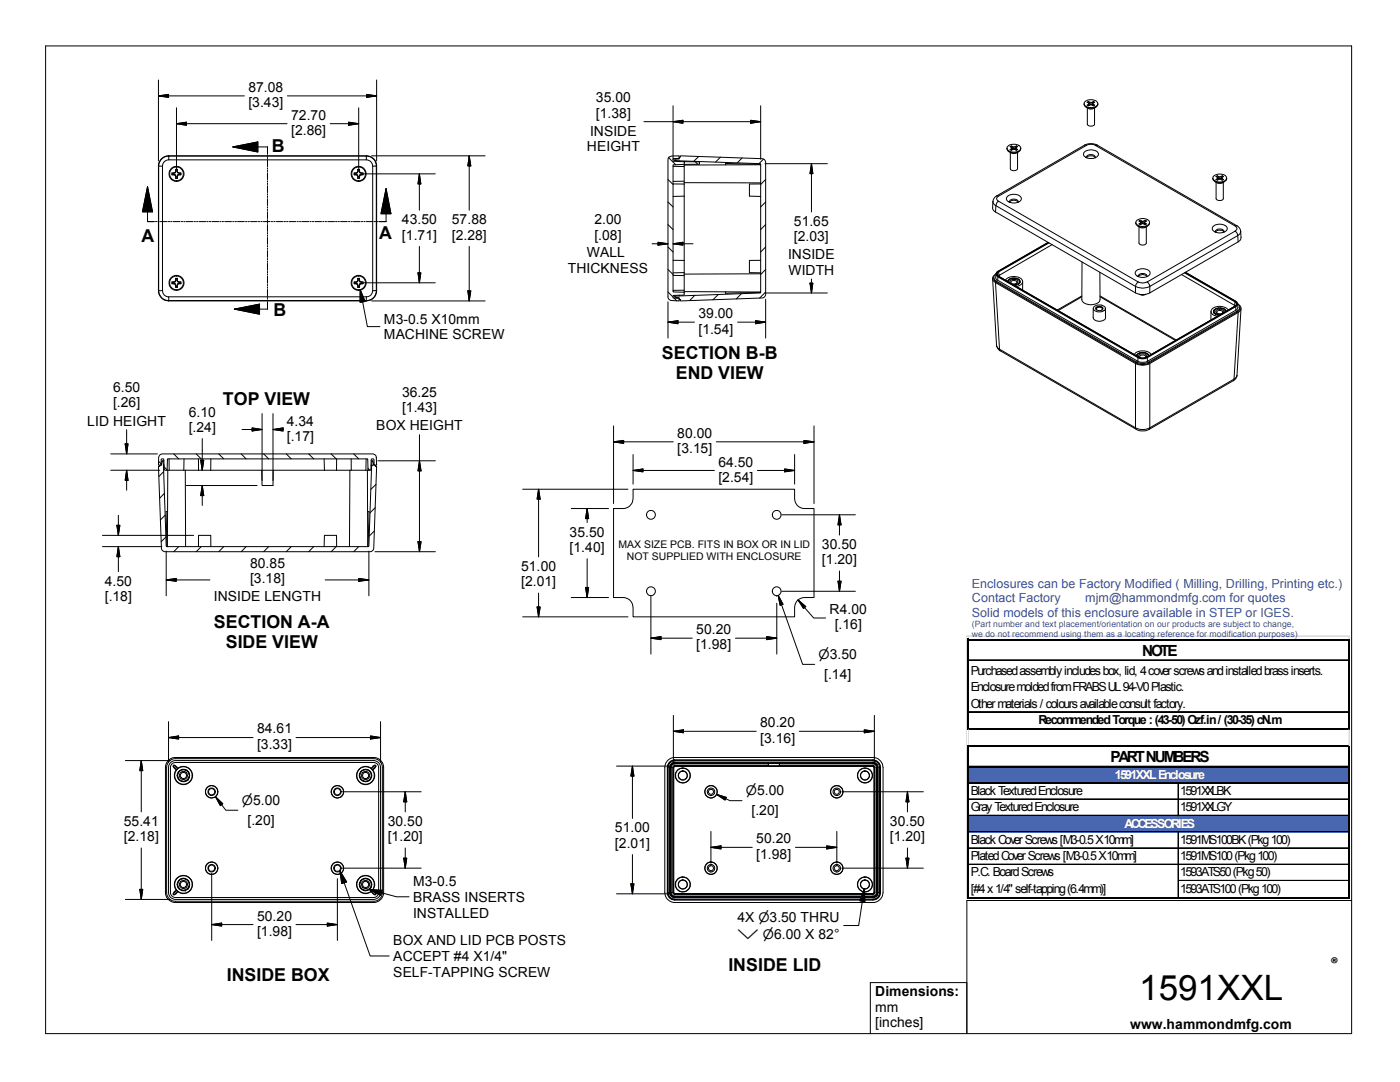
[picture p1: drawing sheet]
<svg xmlns="http://www.w3.org/2000/svg" width="279mm" height="216mm" viewBox="0 0 279 216" stroke-linecap="round" stroke-linejoin="round" font-family="sans-serif">
<g fill="none" stroke="#000" stroke-width=".2">
<path d="M31.6 33.1h.1M31.6 33.1v24.9M31.7 33.1v24.9M32.4 33.1v24.9h-.7M33.6 31.1a2.04 2.04 0 0 0-2 2M33.6 31.1h.1M33.6 31.1h39.6M33.7 31.1a2.04 2.04 0 0 0-2 2M33.7 31.9a1.23 1.23 0 0 0-1.3 1.2h-.7M33.7 31.1h39.4v.8h-39.4zM34.3 34.9h.4M34.3 34.5l.4 .1"/>
<path d="M34.3 34.5v.4M34.3 34.5h.4M34.4 34.8l.3 .1M34.4 34.6l-.1 .3M34.7 34.8l.2 .2M34.7 34.9l.2 .1M34.9 34.4l-.2 .1M34.9 34.4l.1 .1M34.9 35l.2 .2M35 34.5h-.3M35 34.9l.1 .3M35.1 35.6h.3"/>
<path d="M35.1 34.2l-.2 .2M35.1 33.8h.3M35.1 33.8l.2 .1M35.1 33.8v.4M35.1 35.2v.4M35.1 35.5l.3 .1M35.1 34.2l-.1 .3M35.1 33.9v.3M35.3 33.9v.3M35.4 35.2l-.1 .3M35.4 34.2v.3M35.4 33.8v.4"/>
<path d="M35.4 35.2v.4M35.4 34.2l.1 .2M35.4 33.8l-.1 .1M35.5 35l-.2 .2M35.5 34.4l.2 .2M35.5 35l-.1 .2M35.5 34.4l.3 .1M35.7 34.8l.4 .1M35.8 34.9h-.4M35.8 34.5l.2 .1M35.8 34.5h.3M35.8 34.9l-.3 .1"/>
<path d="M35.8 34.9h.3M36.1 34.5v.4M36.1 34.5l-.1 .3M70.7 34.5l.3 .1M70.7 34.5v.4M70.7 34.5h.3M70.7 34.9h.3M70.7 34.6v.3M70.7 34.8l.3 .1M71 34.8l.3 .2M71 34.9l.3 .1M71.3 34.4l-.3 .1"/>
<path d="M71.3 34.4l.1 .1M71.3 35l.1 .2M71.4 34.5h-.4M71.4 34.9v.3M71.4 34.2l-.1 .2M71.4 33.8h.4M71.4 33.8l.3 .1M71.4 33.8v.4M71.4 35.2v.4M71.4 35.6h.4M71.5 34.2l-.1 .3M71.5 35.2l-.1 .4"/>
<path d="M71.5 33.9l-.1 .3M71.5 35.5l.3 .1M71.7 33.9v.3M71.8 33.8l-.1 .1M71.8 35.2l-.1 .3M71.8 34.2v.3M71.8 33.8v.4M71.8 35.2v.4M71.8 34.2l.1 .2M71.9 35l-.1-.1-.1 .3M71.9 34.4l.2 .2M71.9 35l-.1 .2"/>
<path d="M71.9 34.4l.2 .1M72.1 34.8l.3 .1M72.1 34.9h.3M72.1 34.9h-.3M72.1 34.5l.3 .1M72.1 34.5h.3M72.1 34.9l-.2 .1M72.4 34.5v.4M72.4 34.5v.3M73.1 31.9a1.26 1.26 0 0 1 1.3 1.2M73.2 31.1a2.05 2.05 0 0 1 2 2M73.2 31.1h-.1a1.82 1.82 0 0 1 1.9 2h-.6"/>
<path d="M74.4 33.1v24.9M75.2 33.1v24.9M75.2 33.1l-.1 24.9h-.7M133.5 31.4l.5-.3h1.6v.5l-1.2 .1v.5l2.1 .1v.1v-.1h3.1v.5h-3.1v-.1l-.1 .1-2.1 .1v25.4l2.2 .1-.1 .5h-2l-.1 .5 1.3 .1v.5l-1.8-.1-.4-.3-.1-.4v-27.3zM134.3 36.7h2.2M134.3 33.2h2.2M134.7 32v.2M134.7 31.8l.9-.1v-.4h.2v-.2l16.3 .6 .5 .2 .2 .5v26.3l-.4 .7-16.6 .6v-.2h-.2v-.4l-.9-.1v-.2l17-.6 .1-.2v-25.6l-16.2-.6-.9-.1zM135.6 32.1v.1M136.5 32.9v3.5M136.5 36.4l15.3 .1M136.5 36.7v2.4"/>
<path d="M136.5 32.8v.1M136.5 36.4v.3M136.5 39.1v12.9M136.5 39.1l-2.2 .1M136.5 36.2h-2.2M144.8 32.9v-.3l7 .3h-15.3M151.8 36.7h-2.2v2.4l2.2 .1M198.9 39.1a1.4 1.4 0 0 0-.7 1.1M199.3 39.1a.53 .53 0 0 0-.4 .5 .53 .53 0 0 0 .4 .6l-.4 .3-.1 .5M201 29.6a1 1 0 0 0 1.2 .9 1.17 1.17 0 0 0 1.5-.9M201.1 39.2a1.96 1.96 0 0 1 2.7 .3 1.02 1.02 0 0 1-1.2 1 1.55 1.55 0 0 1-1.8-.9zM201.3 29.1a1.84 1.84 0 0 1 2.4 .3 1.34 1.34 0 0 1-1.9 .9 .71 .71 0 0 1-.7-.4 .71 .71 0 0 1 .2-.8z"/>
<path d="M201.4 30.2a1.35 1.35 0 0 0 1.9 0M201.6 30.4v3.2a.81 .81 0 0 0 1.5 0v-3.2M201.8 29.4l.2 .2M201.8 29.7l.1 .3M201.8 29.7l-.2 .1 .2 .2a.77 .77 0 0 1 1 0l.3-.2-.3-.1M201.8 29.1l-.2 .2 .2 .1M201.8 29.1l.3 .2M201.8 29.1v.3M202 29.6v.3M202 29.6l-.2 .1M202 29.6h.1M202.1 29.3v.3l.2 .1"/>
<path d="M202.1 29.3h.2M202.3 29.3v.4l.3-.1M202.6 29.3l.1 .3M202.6 29.3h-.3M202.7 29.6l.1 .1M202.7 29.6l-.1 .3M202.8 29.1l.3 .2-.3 .1M202.8 29.7v.3M202.8 29.4l-.1 .2M202.8 29.1v.3M202.8 29.1l-.2 .2M216.3 30.4a1.96 1.96 0 0 1 2.9 .2 1.33 1.33 0 0 1-1.8 1 .98 .98 0 0 1-1.1-1.2z"/>
<path d="M216.4 20.7a1.01 1.01 0 0 0 1.2 .9 1.18 1.18 0 0 0 1.5-.9M216.5 29h.3a1.93 1.93 0 0 1 1.8 0M216.5 29l-17.6 10.1M216.5 29a2.82 2.82 0 0 1 2.5 0M216.5 20.3a1.79 1.79 0 0 1 2.6 .3 1.31 1.31 0 0 1-1.9 .8 .73 .73 0 0 1-.7-.3 .73 .73 0 0 1 0-.8zM216.7 21.4a1.43 1.43 0 0 0 2 0M216.8 29l-17.5 10.1h-.4M217 31.1a1.07 1.07 0 0 1 1.6 .2v.2a1.12 1.12 0 0 0-1.7 0zM217 21.5v3.3a.84 .84 0 0 0 1.4 0v-3.3M217.2 20.5l.1 .2M217.2 20.8l.1 .3M217.2 20.2l-.2 .2 .2 .1"/>
<path d="M217.2 20.8l-.2 .2 .2 .1a.74 .74 0 0 1 1 0l.3-.1-.3-.2M217.2 20.2l.3 .2M217.2 20.2v.3M217.3 20.7l.1 .3M217.3 20.7l-.1 .1M217.3 20.7h.1M217.5 20.4l-.1 .3 .3 .1M217.5 20.4h.2M217.7 20.4v.4M218 20.4l.1 .3M218 20.4h-.3M218 20.7l-.3 .1"/>
<path d="M218.1 20.7l.1 .1M218.1 20.7l-.1 .3M218.2 20.2l.3 .2-.3 .1M218.2 20.8v.3M218.2 20.5l-.1 .2M218.2 20.2v.3M218.2 20.2l-.2 .2M219 29h-.4l27.9 16.1h.4M219 29l27.9 16.1M242 35.5a1.31 1.31 0 0 0 1.8 .9l.9-.4 .1-.5M242.2 35.2a1.84 1.84 0 0 1 2.6 .2 1.03 1.03 0 0 1-1.3 .9 1.11 1.11 0 0 1-1.4-1zM242.4 36.2a1.43 1.43 0 0 0 2 0"/>
<path d="M242.7 36.4v3.2a.84 .84 0 0 0 1.4 0v-3.2M242.9 35.7l.1 .2M242.9 35.1l-.2 .1 .3 .3M242.9 35.7l-.2 .1 .2 .1a.69 .69 0 0 1 1 0l.3-.1-.3-.1M242.9 35.1l.3 .1M242.9 35.1v.2M243 35.5l.1 .3M243 35.5l-.1 .2M243 35.5l.1 .1M243.2 35.2l-.1 .4 .3 .1M243.2 35.2l.2 .1M243.4 35.3v.4"/>
<path d="M243.7 35.2v.4l.1-.1M243.7 35.2l-.3 .1M243.7 35.6l-.3 .1M243.8 35.5l.1 .2M243.8 35.5l-.1 .3M243.9 35.1l.3 .1-.4 .3M243.9 35.7v.2M243.9 35.1v.2M243.9 35.1l-.2 .1M31.6 58a2.08 2.08 0 0 0 2 2M31.7 58h-.1M31.7 58a2.01 2.01 0 0 0 2 2"/>
<path d="M32.4 58a1.2 1.2 0 0 0 1.3 1.2v.8M33.7 60h-.1M33.7 60h39.5M33.7 59.2h39.4M34.3 56.6h.4M34.3 56.3h.4M34.3 56.3v.3M34.4 56.5l.3 .1M34.4 56.3l-.1 .3M34.7 56.5l.2 .2M34.7 56.6l.2 .1M34.9 56.2l-.2 .1"/>
<path d="M34.9 56.7l.2 .3M35 56.2l-.3 .1M35 56.7l.1 .3M35.1 57.3h.3M35.1 55.9l-.2 .3M35.1 55.5h.3M35.1 55.5l.2 .1M35.1 55.5v.4M35.1 57v.3M35.1 57.3h.1M35.1 55.6v.3M35.4 55.9v.3"/>
<path d="M35.4 55.5l-.1 .4M35.4 57l-.1 .3M35.4 55.5v.4M35.4 57v.3M35.4 55.9l.1 .3M35.4 56.7l-.1 .3M35.4 56.7h.1M35.5 56.2l.2 .1M35.5 56.2l.3 .1M35.5 56.7l-.1 .3M35.7 56.5l.4 .1M35.8 56.6l-.4 .1"/>
<path d="M35.8 56.3h.2M35.8 56.3h.3M35.8 56.6l-.3 .1M35.8 56.6h.3M36.1 56.3v.3M36.1 56.3l-.1 .2M70.7 56.3h.3M70.7 56.3v.3M70.7 56.6h.3M70.7 56.5l.3 .1M71 56.5l.3 .2M71 56.6l.3 .1"/>
<path d="M71.3 56.2l-.3 .1M71.3 56.7l.1 .3M71.4 56.2l-.4 .1M71.4 56.7v.3M71.4 55.9l-.1 .3M71.4 55.5h.4M71.4 55.5l.3 .1M71.4 55.5v.4M71.4 57v.3M71.4 57.3h.4M71.5 55.9l-.2 .3M71.5 55.6l-.1 .3"/>
<path d="M71.5 57.3h.3M71.5 57.3h-.1M71.5 57v.3M71.8 55.9v.3M71.8 55.5l-.1 .4M71.8 57l-.1 .3M71.8 55.5v.4M71.8 57v.3M71.8 55.9l.1 .3M71.8 56.7l-.1 .3M71.8 56.7h.1M71.9 56.2h-.1l.3 .1"/>
<path d="M71.9 56.2l.2 .1M71.9 56.7l-.1 .3M72.1 56.5h.3M72.1 56.3h.3M72.1 56.6h.3M72.1 56.6l-.3 .1M72.1 56.6l-.2 .1M72.4 56.5v.1M72.4 56.3v.3M72.4 56.3v.2M74.4 58a1.23 1.23 0 0 1-1.3 1.2M75.2 58a2.04 2.04 0 0 1-2 2"/>
<path d="M75.2 58h-.1a1.9 1.9 0 0 1-2 1.9v-.7M134.3 51.9l2.2 .1M134.3 54.9l2.2 .1M134.7 58.9v.3M135.6 58.9v.2M136.5 58.2l15.3 .1-7 .2v-.3M136.5 54.7v3.5M136.5 58.2v.2M136.5 52v2.4M136.5 54.4v.3M136.5 54.4h-2.2M136.5 57.9h-2.2"/>
<path d="M151.8 54.6l-15.3 .1M151.8 51.9l-2.2 .1v2.4h2.2M198.1 55.6l.8 13.3M198.2 40.2l.2 .5 .4 .3M198.2 40.2l-.1 1.4 .6 .7M198.3 55.4a.83 .83 0 0 0 .5 .9M198.7 56.4l.8 13.3 27.1 15.7a3.1 3.1 0 0 0 2.9 0M198.7 56.4l27.9 16.1M198.7 42.3l27.9 16.1M198.7 54.7a.87 .87 0 0 0-.6 .8 .87 .87 0 0 0 .6 .9M198.8 41l27.8 16.1v1.3M198.8 41l-.1 1.3"/>
<path d="M198.8 54.7l.1 .3 .3 .2-.1 .7M198.8 54.7a.75 .75 0 0 0-.5 .7 .75 .75 0 0 0 .5 .7M198.8 54.7l-.1 .8 .3 .4 28.1 16.2M198.8 56.1v.2M198.8 56.3l28 16.1M198.8 56.1l28 16.1M199.2 54.1h.1M199.2 54.1l-.4 .6M199.2 54.1a.55 .55 0 0 0-.4 .6 .55 .55 0 0 0 .4 .5M199.2 55.2l27.9 16.2 .1-.1M199.2 55.2l28 16.1M199.2 55.1l.2-.1v.2"/>
<path d="M199.3 55.1h.1M199.3 55.1l27.9 16.2M199.3 55.1a.45 .45 0 0 1-.4-.4 .45 .45 0 0 1 .4-.5 .48 .48 0 0 0-.3 .5 .48 .48 0 0 0 .3 .4l28 16.2a1.62 1.62 0 0 0 1.5 0l17.7-10.2a.46 .46 0 0 0 .3-.4 .46 .46 0 0 0-.3-.5M199.3 40.2l27.9 16.1M200.7 55.9a2.21 2.21 0 0 1 3.4 .1 1.15 1.15 0 0 1-1.3 1.1M201.1 56.2a1.54 1.54 0 0 1 2.5-.2 .89 .89 0 0 1-1.2 .9M201.1 56.1l.1 .1M201.1 56.1h.1M201.3 55.9h.1M201.3 56h.1M201.3 56l-.2 .1M201.6 56a.96 .96 0 0 1 1.6 .2 .99 .99 0 0 1-1.7 0z"/>
<path d="M201.9 56.6l-.1-.1a.47 .47 0 0 1 .2-.5 .47 .47 0 0 1 .5 0l.4 .2v.2l-.2 .2M202.1 55.5l-.1 .1a.57 .57 0 0 0-.7 .4M202.1 55.5h.1M202.2 55.5l1 .2M202.3 56.9h.2M202.3 56.8v.1M202.5 56.9h.1M202.7 56.8l-.1 .1M202.9 56.8v.1M202.9 56.8l-.4 .1M202.9 56.8h.1M203 56.7l-.1 .1"/>
<path d="M203.2 56.7h.1M203.2 56.7l-.3 .1M203.2 55.7v.1M203.2 40.3a1.13 1.13 0 0 0-1.7 0 .91 .91 0 0 1 1.6-.3l.1 .4M203.2 55.7l.2 .2M203.4 56.5v.1M203.4 55.9h.1M203.4 56.5l-.2 .2M203.4 56.5h.1M203.4 55.9l.1 .4M203.5 56.3v.1M203.5 56.3l-.1 .1v.1"/>
<path d="M204.1 56.2v1.7M209.2 48.4l-10 5.7M209.3 48.4l-10 5.8M209.3 48.5l-10 5.8 .1 .7 10.6-6.2M215.9 59.2l-4.7 2.8M215.9 59.1l-4.9 2.8M215.9 52.3v7.5a2.12 2.12 0 0 0 3 .8l.4-.3 .2-.5v-5.5M219.5 59.2l15.1 8.7M219.5 59.1l15.2 8.7M226.6 58.4a3.1 3.1 0 0 0 2.9 0M226.7 44.4a1.47 1.47 0 0 0 2.3 .7l.3-.2 .1-.5M226.8 54a1.99 1.99 0 0 1 2.7 .3 1.29 1.29 0 0 1-1.7 1.1 .94 .94 0 0 1-1.1-1.3z"/>
<path d="M227 43.9a1.79 1.79 0 0 1 2.4 .4 1.51 1.51 0 0 1-2.5 .5l-.2-.5zM227.1 45.1a1.41 1.41 0 0 0 1.9 0M227.2 56.3a1.97 1.97 0 0 0 1.7 0M227.2 56.3l-.5 .5-.1 .4a3.1 3.1 0 0 0 2.9 0v1.2M227.3 45.2v3.3a.86 .86 0 0 0 1.5 0v-3.3M227.5 58.8l.4 .1 .7-.1M227.5 44.2l.2 .2M227.5 44.6l.1 .2M227.5 44l-.2 .1 .2 .1M227.5 44l.3 .1M227.5 44v.2M227.6 58.8h.9"/>
<path d="M227.7 44.4v.3M227.7 44.4l-.2 .2M227.7 44.4l.1 .1M227.8 44.1v.4l.2 .1M227.8 44.1l.2 .1M228 44.2v.4l.3-.1M228.3 44.1l.1 .3M228.3 44.1l-.3 .1M228.4 44.4l.2 .2M228.4 44.4l-.1 .3M228.6 44.6l.2 .1-.2 .1a.72 .72 0 0 0-1.1 0l-.2-.1 .2-.1M228.6 44l.2 .1-.2 .1"/>
<path d="M228.6 44.6l-.1 .2M228.6 44.2l-.2 .2M228.6 44v.2M228.6 44l-.3 .1M228.6 58.7v.1M228.9 55.2a1.05 1.05 0 0 0-1.7 0 .92 .92 0 0 1 .7-.7 .92 .92 0 0 1 .9 .3l.1 .4M235.8 54.8l10.6 6.1M236.4 54.4l10.1 5.8M236.5 54.4l10 5.8M242 45.3a1.96 1.96 0 0 1 2.9 .1 1.3 1.3 0 0 1-1.8 1.1 .96 .96 0 0 1-1.1-1.2zM242.6 46.3a1.12 1.12 0 0 1 1.7 0M242.6 46.3a.89 .89 0 0 1 1.5-.5l.2 .3v.2"/>
<path d="M246.5 46.1l.4 .4 .1 .5 .4-.3 .2-.6M246.5 45.1a.54 .54 0 0 1 .4 .5 .54 .54 0 0 1-.4 .5M246.5 46.1l-17.6 10.2M246.9 45.1a1.4 1.4 0 0 1 .7 1M247.1 48.3l-.1-1.3-17.5 10.2-.1-.4-.5-.5M247.1 48.3l-17.6 10.1M247.6 46.1l.1 1.5-.2 .4-.4 .3M33.6 60h39.6M198.9 68.9l.7 1.1M198.9 68.9a1.4 1.4 0 0 0 .7 1.1M199.6 70l27.2 15.7M218.2 61.6v1.8a1.4 1.4 0 0 0 2.4 0v-1.8"/>
<path d="M218.4 61.2a1.6 1.6 0 0 1 2.2 .3 1.31 1.31 0 0 1-2.1 .5l-.3-.4zM218.9 61.8a.57 .57 0 0 1 .3-.5 .57 .57 0 0 1 .7 .1v.4a.42 .42 0 0 0 .2-.5 .42 .42 0 0 0-.6-.2 .51 .51 0 0 0-.6 .1 .51 .51 0 0 0-.1 .6l.6 .2 .5-.2M226.4 70.7a2.33 2.33 0 0 1 3.3 0M226.6 72.5v12.9l.2 .3M226.8 72.2a2.92 2.92 0 0 0 2.5 0M226.8 72.2v.2a2.74 2.74 0 0 0 2.5 0M226.8 71a1.47 1.47 0 0 1 2.5 0M226.8 71l.1 .1M226.8 71h.1M227 70.8h.1M227.1 72.1a2.3 2.3 0 0 0 1.9 0M227.2 71.3a1.77 1.77 0 0 0 1.7 0"/>
<path d="M227.2 71.3a1.79 1.79 0 0 0 1.7 0M227.2 71.3h.1M227.4 71.4a.46 .46 0 0 1-.1-.7 .46 .46 0 0 1 .6-.1 .56 .56 0 0 1 .7 0 .56 .56 0 0 1 .2 .6l-.2 .2M227.5 71.4a.45 .45 0 0 1 .2-.6 .45 .45 0 0 1 .5 0l.4 .2v.4M227.8 70.4h.1M227.8 70.4l-.6 .1-.4 .5M227.9 70.4h.7l.3 .2M228.8 71.3h.1M228.9 70.6h.1M228.9 70.6l.2 .1M228.9 71.3l.1 .1M229 71.4a1.94 1.94 0 0 1-1.9 0v.7"/>
<path d="M229 71.4v.7M229.1 70.7v.1M229.1 70.7l.1 .4M229.5 72.5v12.9M229.5 72.5a3.1 3.1 0 0 1-2.9 0M241.7 62.1v1.8M242.2 62.3l.2 .1-.1 .1M242.2 62.3h.1M242.3 62.5h.1M242.4 62.5l.2 .1M242.4 62.5h-.1M242.4 62.4l-.1 .1"/>
<path d="M242.5 62.5v.1M242.6 62.7l.2 .1M242.6 62.7h.1M242.6 62.6l-.1 .1M242.6 62.6v.1M242.7 62a.95 .95 0 0 1 1.5 .2 .97 .97 0 0 1-1.6 0zM242.8 62.7h-.1M242.8 62.8h.1M242.9 62.8h.1M242.9 62.8h.3M243 62.6a.38 .38 0 0 1-.1-.6 .38 .38 0 0 1 .5-.1 .38 .38 0 0 1 .5 .2 .38 .38 0 0 1-.1 .5M243.1 62.7l-.1 .1"/>
<path d="M243.2 61.5l-.6 .1-.4 .4 .1 .1-.1 .2M243.2 61.5h.1M243.2 61.5l.8 .1M243.2 62.8v.1M243.5 62.8h-.3M244 61.6h.1M244 61.6l.3 .1M244.3 61.7l.2 .1M244.3 61.7h.1M244.5 61.8v.2l.1 .1M244.5 61.8v.1M244.6 62.1h.1"/>
<path d="M244.6 62.1l-.1 .1M244.7 62.1a1.5 1.5 0 0 0-2.5 0 .97 .97 0 0 0 1.2 .7M245.1 61.8a2.23 2.23 0 0 0-3.4 .2 1.11 1.11 0 0 0 1.2 1.1M246.1 76l-16.8 9.7M246.3 75.6l-.2 .4M246.3 75.6l-16.8 9.8M246.4 60.9l.1 .1M246.4 60.9v.2M246.5 61.1h.1M246.5 60.2l-.1 .7M246.5 60.2a.5 .5 0 0 1 .3 .4 .5 .5 0 0 1-.3 .5M246.5 61.1l-17.6 10.2"/>
<path d="M246.5 60.1l-9.9-5.8 10 5.8 .4 .5M246.5 61.1l.1 .1M246.5 60.1a.52 .52 0 0 1 .4 .5 .52 .52 0 0 1-.4 .5M246.6 60.1h-.1M246.6 61.2l-17.6 10.2M246.6 61.2l.1 .7M246.7 61.9l-17.7 10.2M246.9 74.9l-.1 .3-.5 .4M246.9 74.9a1.4 1.4 0 0 1-.8 1.1M246.9 62.3l-17.6 10.1v-.2M246.9 62.1l-17.6 10.1M247 60.6l-.1 .3-.3 .3"/>
<path d="M247 60.7a.75 .75 0 0 1 .4 .7 .75 .75 0 0 1-.5 .7M247 60.6v.8l-.3 .5M247 60.7a.88 .88 0 0 1 .7 .8 .88 .88 0 0 1-.6 .9M247.1 62.4l-.8 13.2M247.1 62.4l-17.6 10.1M247.4 61.3a.83 .83 0 0 1-.5 1v-.2M247.7 61.6l-.8 13.3M31.9 90.8l.5-.2h42l.5 .2 .2 .3 .1 1.7h-.5l-.1-1.1-.1-.1-.4 .1-.1 2-.1 .1-.5-.1v-2.1h-40v2.1l-.5 .1-.1-.1-.2-2.1-.4 .1-.1 1.1h-.5l.1-1.5zM32.3 92h.2l.1 .8 .7 16.3h40.2l.7-16.3 .1-.8 .1-.1 .1 .9h.4v.3h.3l-.6 16.5-.4 .4-.4 .1h-41l-.5-.4-.1-.4-.6-16.2h.3v-.3h.3zM32.5 91.9h.2M32.6 92.8h.1M33.2 93.8h.3"/>
<path d="M33.5 93.8h3.5M33.5 93.8l-.1 15.3-.3-7h.3M33.7 91.6l.1 2.2M36.7 91.6v2.2M37 93.8v15.3M37 93.8h2.6M39.6 91.6v2.2M39.6 93.8h2.5M42.1 93.8h22.6M42.1 91.6v2.2M52.2 93.8l.1 3.1h2.2v-3.1M64.7 91.6v2.2"/>
<path d="M64.7 93.8h2.5M67.2 93.8h2.6M67.2 91.6v2.2M69.8 93.8h3.5M69.8 93.8l-.1 15.3M70.1 91.6v2.2M73.1 91.6l-.1 2.2M73.3 93.8l.1 15.3 .2-7h-.2M73.3 93.8h.3M74 92.8h.2M74.1 91.9h.2M226.8 85.7a2.82 2.82 0 0 0 2.5 0"/>
<path d="M229.5 85.4l-.2 .3M39.6 109.1v-2.3h2.5v2.3M64.7 109.1v-2.3h2.5v2.3M122.4 101.5h1.9a2 2 0 0 0 2-2v-1.9h32.3v1.9a2 2 0 0 0 2 2h1.9v17.7h-1.9a1.93 1.93 0 0 0-2 2v1.9h-32.3v-1.9a2.01 2.01 0 0 0-2-2h-1.9zM33.7 152l.6-.5 .5-.1h39.8a1.73 1.73 0 0 1 1.7 1.7v25a1.73 1.73 0 0 1-1.7 1.7h-39.6a1.77 1.77 0 0 1-1.7-1.7v-25v-.5zM33.7 151.6l.6-.3 .7-.1h39.5a2 2 0 0 1 2.1 1.9v25a2 2 0 0 1-2.1 2h-39.5a2.04 2.04 0 0 1-2-2v-25l.3-1zM34 152.2l1-.4h39.6a1.37 1.37 0 0 1 1.3 1.3v25a1.37 1.37 0 0 1-1.3 1.4h-39.6a1.37 1.37 0 0 1-1.4-1.4v-25l.1-.5zM34.4 152.4l.6-.3h39.6l.6 .3 .4 .7v25l-.1 .4-.5 .5-.4 .1h-39.6l-.4-.1-.5-.5-.1-.4v-25zM34.5 152.9l.8 .7M34.5 152.9l.7 .7M34.7 152.7l-.2 .2M34.7 152.7l.8 .6"/>
<path d="M34.7 152.7l.7 .7M35.3 153.6h-.1M35.4 154.7l.2 .7M35.4 154.7h.1M35.4 153.4l-.1 .2M35.5 154.4v.2l-.1 .1M35.5 154.3v.1M35.5 154.3h.1M35.5 153.3a1.82 1.82 0 0 1 2.9 1.1 1.82 1.82 0 0 1-2.2 2.1 1.82 1.82 0 0 1-1-2.9M35.5 153.3l-.1 .1M35.6 155.4h.1M35.6 154l.1 .3h-.2"/>
<path d="M35.6 155.4l.3 .3M35.9 155.7h.1M35.9 153.8l-.2 .2M35.9 153.8h.1M35.9 155.7h.2l.1 .2M36.2 155.9h.1M36.2 153.6l-.1 .2h-.2M36.2 153.6h.1M36.2 155.9l.2-.1 .2 .2M36.3 153.6h-.1M36.6 156h.1M36.6 153.5l-.2 .2-.2-.1"/>
<path d="M36.6 153.5h.1M36.6 153.5l.2 .2 .2-.1M37 155.9h.1M37 155.9l-.2-.1-.2 .2M37 153.6l.1 .2h.2M37 153.6h.1M37.3 155.7h.1M37.3 155.7h-.2l-.1 .2M37.3 153.8h.1M37.3 153.8l.1 .2 .2 .1M37.6 155.5h-.2l-.1 .2M37.6 155.5h.1"/>
<path d="M37.6 154.1v.2l.2 .1M37.6 154.1h.1M37.7 155.1l-.1 .1v.3M37.7 155.1v.1M37.8 154.4l-.1 .7M37.8 154.4h.1M71.8 154.7l.1 .2-.1 .2M71.8 154.7h.1M71.8 155.1h.1M71.8 155.1l.2 .1v.2M71.8 154.3l.1 .3-.1 .1M71.8 154.3h.1"/>
<path d="M72 155.4h.1M72 154v.3h-.2M72 155.4l.2 .1v.2M72 154h.1M72.2 153.8l-.2 .2M72.2 155.7h.1M72.3 155.7l.6 .3 .2-.2 .2 .1M72.3 153.8h-.1M72.3 153.8h.1M72.6 153.6l-.1 .2h-.2M72.6 153.6h.1M73.3 153.6h-.7"/>
<path d="M73.3 153.6h.1M73.3 155.9h.1M73.4 153.6v.2h.3M73.6 155.7h.1M73.7 155.7h-.3v.2M73.7 153.8l.2 .3M73.9 155.5h.1M73.9 154.1v.2l.2 .1M73.9 155.5h-.2v.2M73.9 154.1h.1M74.1 153.3a1.82 1.82 0 0 0-2.9 1.1 1.82 1.82 0 0 0 2.2 2.1 1.82 1.82 0 0 0 1-2.9M74.1 153.3v.1"/>
<path d="M74.1 155.1v.1M74.1 155.1l-.2 .1v.3M74.1 154.4v.7M74.1 154.4h.1M74.1 153.4l.2 .2M74.3 153.6h.1M74.8 152.7l-.7 .6M74.8 152.7l.2 .2M74.8 152.7l-.7 .7M75 152.9l-.6 .7M75 152.9l-.7 .7M133.2 153.1h.2"/>
<path d="M133.2 153.1v25M133.4 153.1v25M133.4 151.6l.6-.3 .7-.1h39.5a2.04 2.04 0 0 1 2 1.9v25a2.04 2.04 0 0 1-2 2h-39.5a2.05 2.05 0 0 1-2-2v-25l.1-.7zM133.8 153.1h-.2v25M133.8 153.1v25M133.8 153.1h.1M134 153.1h-.2v25M134 153.1v25M134.3 153.1v25M134.3 153.1h.1M134.4 153.1h.1M134.5 153.1v25"/>
<path d="M134.7 152.7h18.6M134.7 152.4a.69 .69 0 0 0-.7 .7M134.7 152.7l-.2 .1-.2 .3M134.7 152.4a.7 .7 0 0 0-.9 .7M134.7 152.4h18.6M134.7 152.9l-.3 .2v25M134.7 151.6a1.52 1.52 0 0 0-1.5 1.5M134.7 152.9l-.3 .2M134.7 151.8a1.3 1.3 0 0 0-1.3 1.3M134.7 152.7v.2M134.7 152.3a.87 .87 0 0 0-.9 .8M134.7 152.1v.1l39.5 .1"/>
<path d="M134.7 152.3a.78 .78 0 0 0-.9 .8M134.7 152.1a1.05 1.05 0 0 0-1.1 1M134.7 151.7v.1M134.7 152.9h39.5M134.7 151.6v.1M134.7 152.9h.1M134.7 151.8h39.5M134.7 151.6h39.5M134.7 152.1h39.5M134.7 151.7h39.5M134.7 151.7a1.48 1.48 0 0 0-1.5 1.4v25M153.4 152.8h2.1"/>
<path d="M153.4 152.4v.4M153.4 152.4h2.1M155.6 152.3l-.1 .5M155.6 152.3h18.6v.1M155.6 152.7h18.6M155.6 152.4h18.6M174.2 152.3a.87 .87 0 0 1 .8 .8M174.2 152.4a.69 .69 0 0 1 .7 .7M174.2 152.7l.4 .4M174.2 152.7l.3 .1 .1 .3M174.2 151.8a1.3 1.3 0 0 1 1.3 1.3M174.2 151.6a1.56 1.56 0 0 1 1.5 1.5"/>
<path d="M174.2 151.6v.1M174.2 152.9l.2 .2M174.2 151.7a1.6 1.6 0 0 1 1.5 1.4M174.2 152.9l.3 .2M174.2 152.1v.1a.9 .9 0 0 1 .9 .9 .87 .87 0 0 0-.9-.8M174.2 152.9h-39.5l-.2 .2M174.2 151.7v.1M174.2 152.3h-39.5M174.2 152.9h.1M174.2 152.1a1.01 1.01 0 0 1 1.1 1M174.4 153.1h.1M174.4 153.1v25"/>
<path d="M174.5 153.1v25M174.6 153.1v25M174.9 153.1h.1M174.9 153.1v25M175 153.1l.1 25v-25h.2M175 153.1l.1 25a.87 .87 0 0 1-.9 .9h-39.5a.87 .87 0 0 1-.9-.9M175.3 153.1v25M175.5 153.1v25M175.5 153.1h.2v25h-.2M175.7 153.1v25M34.5 178.4l.2 .2M35.2 177.6a1.81 1.81 0 0 1 .9-2.9 1.81 1.81 0 0 1 2.2 2.1 1.81 1.81 0 0 1-2.8 1.1"/>
<path d="M35.2 177.6l.1 .1M35.2 177.6l-.7 .8M35.3 177.7l-.8 .7M35.3 177.7l.1 .1M35.4 176.4l.1 .3v.1M35.4 177.8l.1 .1M35.4 177.8l-.7 .8M35.5 176.1v.2l-.1 .2M35.5 176.8h.1M35.5 176.1h.1M35.5 176.8l.2 .2-.1 .2M35.5 177.9l-.8 .7"/>
<path d="M35.6 177.2h.1M35.6 175.8l.1 .2-.2 .1M35.6 177.2h.2l.1 .2M35.6 175.8h.1M35.7 175.7l-.1 .1M35.9 175.5l-.1 .2-.2 .1M35.9 177.4h.2l.1 .2M35.9 175.5h.1M36.2 177.6h.1M36.2 175.3l-.1 .2h-.2M36.2 177.6l.2-.1 .2 .2M36.2 175.3h.1"/>
<path d="M36.6 177.7h.1M36.6 175.3h-.4M36.6 175.3h.1M36.6 175.3h.4M37 177.7l-.2-.2-.2 .2M37 177.7h.1M37 175.3l.1 .2h.2M37 175.3v.1M37.3 177.5l-.2-.1-.1 .3M37.3 177.5h.1M37.3 175.5h.1M37.3 175.5l.1 .2 .2 .1"/>
<path d="M37.6 177.2h-.2l-.1 .3M37.6 177.2h.1M37.6 175.8h.1M37.6 175.8v.2l.2 .1M37.7 176.9l-.1 .3M37.7 176.9h.1M37.8 176.1l-.1 .8M37.8 176.1h.1M71.8 176.4l.1 .3-.1 .1M71.8 176.8l.2 .2v.2M71.8 176.8h.1M71.8 176.1l.1 .2-.1 .2"/>
<path d="M71.8 176.1h.1M72 177.2h.1M72 175.8v.2l-.2 .1M72 175.8h.1M72 177.2l.2 .2M72 175.7v.1M72.2 177.4h.1M72.2 175.5v.2l-.2 .1M72.2 175.5h.1M72.2 177.4h.3l.1 .2M72.3 175.5h.1M72.5 177.6h.1"/>
<path d="M72.6 177.6l.2-.1 .2 .2 .1-.2 .2 .2M72.6 175.3l-.1 .2h-.2M73.3 177.7h.1M73.3 175.3h-.7M73.3 175.3h.1M73.4 175.3v.2h.3M73.4 175.3v.1M73.7 177.5l-.3-.1-.1 .3M73.7 177.5h-.1M73.7 175.5v.2l.2 .1M73.7 175.5h.1M73.9 177.2l-.2 .3"/>
<path d="M73.9 175.8v.2l.2 .1M73.9 175.8h.1M74.1 177.9l.7 .7M74.1 176.9h.1M74.1 176.9l-.2 .1v.2M74.1 176.1v.8M74.1 176.1h.1M74.1 177.8v.1M74.1 177.8l.7 .8M74.3 177.7l.7 .7M74.3 177.7l-.2 .1M74.4 177.6a1.82 1.82 0 0 0-.9-2.9 1.82 1.82 0 0 0-2.3 2.1 1.82 1.82 0 0 0 2.9 1.1"/>
<path d="M74.4 177.6l-.1 .1M74.4 177.6l.6 .8M75 178.4l-.2 .2M133.2 178.1a1.45 1.45 0 0 0 1.5 1.5M133.4 178.1a1.3 1.3 0 0 0 1.3 1.3M133.4 178.1h-.1a1.3 1.3 0 0 0 1.4 1.4v.1M134 178.1a.43 .43 0 0 0-.1 .4 .43 .43 0 0 0 .3 .3l.3 .1 .2-.1M134 178.1a.69 .69 0 0 0 .7 .7M134.3 178.1v.2l.4 .2M134.3 178.1l.4 .3 39.5-.1M134.4 178.1h.1M134.4 178.1l.3 .2"/>
<path d="M134.5 178.1l.2 .2M134.7 178.5h39.5M134.7 178.8h39.5M134.7 178.3v.2M134.7 179l39.5 .1M134.7 179a1.13 1.13 0 0 1-1-.9 .93 .93 0 0 0 1 1M134.7 179.4v.1l39.5 .1M134.7 178.3h39.5M134.7 179.4h39.5M134.7 179.6h39.5M174.2 178.8v.1M174.2 178.9h-39.5v.1"/>
<path d="M174.2 178.9v.1h-39.5M174.4 178.1h.1M174.4 178.1l-.2 .2M174.5 178.1l-.3 .2M174.6 178.1l-.1 .3-.3 .1M174.6 178.1l-.4 .4M174.9 178.1a.43 .43 0 0 1 .1 .4 .43 .43 0 0 1-.3 .3l-.5 .1M174.9 178.1a.69 .69 0 0 1-.7 .7M175.1 178.1h.1a.84 .84 0 0 1-1 .9 .94 .94 0 0 0 .9-.9zM175.5 178.1a1.3 1.3 0 0 1-1.3 1.3M175.7 178.1a1.44 1.44 0 0 1-1.5 1.4v-.1M175.7 178.1a1.48 1.48 0 0 1-1.5 1.5"/>
<circle cx="35.2" cy="34.7" r="1.5"/>
<circle cx="35.2" cy="34.7" r="1.37"/>
<circle cx="71.6" cy="34.7" r="1.5"/>
<circle cx="71.6" cy="34.7" r="1.37"/>
<circle cx="35.2" cy="56.4" r="1.5"/>
<circle cx="35.2" cy="56.4" r="1.37"/>
<circle cx="71.6" cy="56.4" r="1.5"/>
<circle cx="71.6" cy="56.5" r="1.37"/>
<circle cx="129.9" cy="118" r=".88"/>
<circle cx="129.9" cy="102.7" r=".88"/>
<circle cx="155" cy="102.7" r=".88"/>
<circle cx="155" cy="118" r=".88"/>
<circle cx="36.6" cy="154.7" r="1.75"/>
<circle cx="36.6" cy="154.7" r=".62"/>
<circle cx="36.6" cy="154.7" r="1.26"/>
<circle cx="36.6" cy="154.7" r=".8"/>
<circle cx="42.2" cy="158" r=".75"/>
<circle cx="42.2" cy="158" r="1.25"/>
<circle cx="42.2" cy="158" r=".62"/>
<circle cx="42.2" cy="158" r="1.21"/>
<circle cx="67.3" cy="158" r=".62"/>
<circle cx="67.3" cy="158" r="1.25"/>
<circle cx="67.3" cy="158" r=".76"/>
<circle cx="67.3" cy="158" r="1.22"/>
<circle cx="73" cy="154.7" r="1.75"/>
<circle cx="73" cy="154.7" r=".62"/>
<circle cx="73" cy="154.7" r="1.26"/>
<circle cx="73" cy="154.7" r=".81"/>
<circle cx="136.3" cy="154.7" r="1.45"/>
<circle cx="136.3" cy="154.7" r=".92"/>
<circle cx="136.3" cy="154.8" r=".87"/>
<circle cx="136.3" cy="154.7" r="1.5"/>
<circle cx="141.9" cy="158" r="1.25"/>
<circle cx="141.9" cy="158" r=".76"/>
<circle cx="141.9" cy="158" r="1.22"/>
<circle cx="141.9" cy="158" r=".5"/>
<circle cx="167" cy="158" r=".75"/>
<circle cx="167" cy="158" r="1.25"/>
<circle cx="167" cy="158" r="1.23"/>
<circle cx="167" cy="158" r=".5"/>
<circle cx="172.6" cy="154.8" r=".87"/>
<circle cx="172.6" cy="154.7" r="1.5"/>
<circle cx="172.6" cy="154.7" r=".92"/>
<circle cx="172.6" cy="154.7" r="1.45"/>
<circle cx="36.6" cy="176.5" r="1.25"/>
<circle cx="36.6" cy="176.5" r="1.75"/>
<circle cx="36.6" cy="176.5" r=".81"/>
<circle cx="36.6" cy="176.5" r=".62"/>
<circle cx="42.2" cy="173.2" r=".75"/>
<circle cx="42.2" cy="173.2" r="1.24"/>
<circle cx="42.2" cy="173.2" r=".62"/>
<circle cx="42.2" cy="173.2" r="1.21"/>
<circle cx="67.3" cy="173.2" r=".63"/>
<circle cx="67.3" cy="173.2" r=".76"/>
<circle cx="67.3" cy="173.2" r="1.24"/>
<circle cx="67.3" cy="173.2" r="1.22"/>
<circle cx="73" cy="176.5" r="1.75"/>
<circle cx="73" cy="176.5" r=".81"/>
<circle cx="73" cy="176.5" r="1.24"/>
<circle cx="73" cy="176.5" r=".61"/>
<circle cx="136.3" cy="176.5" r="1.47"/>
<circle cx="136.3" cy="176.5" r=".88"/>
<circle cx="136.3" cy="176.5" r="1.5"/>
<circle cx="136.3" cy="176.5" r=".93"/>
<circle cx="141.9" cy="173.2" r=".75"/>
<circle cx="141.9" cy="173.2" r="1.25"/>
<circle cx="141.9" cy="173.2" r=".5"/>
<circle cx="141.9" cy="173.2" r="1.2"/>
<circle cx="167" cy="173.2" r=".75"/>
<circle cx="167" cy="173.2" r="1.25"/>
<circle cx="167" cy="173.3" r="1.21"/>
<circle cx="167" cy="173.2" r=".49"/>
<circle cx="172.6" cy="176.5" r=".88"/>
<circle cx="172.6" cy="176.5" r="1.5"/>
<circle cx="172.6" cy="176.5" r="1.47"/>
<circle cx="172.6" cy="176.5" r=".92"/>
</g>
<g fill="#4966b0">
<path d="M193.3 152.9h76v3.4h-76z"/>
<path d="M193.3 162.7h76v3.4h-76z"/>
</g>
<path d="M192.8 127.6h.2" fill="none" stroke="#d9dcdf" stroke-width=".2"/>
<path d="M192.8 127.6h.2v.2h-.2z" fill="#d9dcdf"/>
<path d="M193.3 126.9v.5" fill="none" stroke="#d9dcdf" stroke-width=".2"/>
<path d="M193.3 126.9h.1v.5h-.1z" fill="#d9dcdf"/>
<path d="M193.4 127.6h75.9" fill="none" stroke="#000" stroke-width=".38"/>
<path d="M269.2 126.9v.5" fill="none" stroke="#d9dcdf" stroke-width=".2"/>
<path d="M269.2 126.9h.1v.5h-.1z" fill="#d9dcdf"/>
<path d="M192.8 131.7h.2" fill="none" stroke="#d9dcdf" stroke-width=".2"/>
<path d="M192.8 131.7h.2v.1h-.2z" fill="#d9dcdf"/>
<path d="M193.4 131.7h75.6M193.4 131.8h75.6" fill="none" stroke="#000" stroke-width=".2"/>
<path d="M192.8 134.2h.2" fill="none" stroke="#d9dcdf" stroke-width=".2"/>
<path d="M192.8 134.2h.2v.1h-.2z" fill="#d9dcdf"/>
<path d="M192.8 137.6h.2" fill="none" stroke="#d9dcdf" stroke-width=".2"/>
<path d="M192.8 137.6h.2v.2h-.2z" fill="#d9dcdf"/>
<path d="M192.8 142h.2" fill="none" stroke="#d9dcdf" stroke-width=".2"/>
<path d="M192.8 142h.2v.2h-.2z" fill="#d9dcdf"/>
<path d="M193.4 142h75.6M193.4 142.1h75.6" fill="none" stroke="#000" stroke-width=".2"/>
<path d="M192.8 145.4h.2" fill="none" stroke="#d9dcdf" stroke-width=".2"/>
<path d="M192.8 145.4h.2v.2h-.2z" fill="#d9dcdf"/>
<path d="M193.3 127.4v18.2M269.2 127.8v17.8" fill="none" stroke="#000" stroke-width=".3"/>
<path d="M193.4 145.4h75.9" fill="none" stroke="#000" stroke-width=".38"/>
<path d="M192.8 148.9h.2" fill="none" stroke="#d9dcdf" stroke-width=".2"/>
<path d="M192.8 148.9h.2v.2h-.2z" fill="#d9dcdf"/>
<path d="M192.8 152.9h.2M193.3 145.6v3.1M269.2 145.6v3.1M269.3 145.6v3.1" fill="none" stroke="#d9dcdf" stroke-width=".2"/>
<path d="M193.4 148.9h75.9" fill="none" stroke="#000" stroke-width=".38"/>
<path d="M192.8 152.9h.2v.2h-.2z" fill="#d9dcdf"/>
<path d="M193.4 152.9h75.6" fill="none" stroke="#000" stroke-width=".2"/>
<path d="M193.4 153h75.6" fill="none" stroke="#000" stroke-width=".21"/>
<path d="M192.8 156.1h.2" fill="none" stroke="#d9dcdf" stroke-width=".2"/>
<path d="M192.8 156.1h.2v.2h-.2z" fill="#d9dcdf"/>
<path d="M235.1 126.9v.2" fill="none" stroke="#d9dcdf" stroke-width=".2"/>
<path d="M235.1 126.9h.1v.2h-.1z" fill="#d9dcdf"/>
<path d="M193.4 156.1h75.6M193.4 156.2h75.6" fill="none" stroke="#000" stroke-width=".2"/>
<path d="M192.8 159.4h.2" fill="none" stroke="#d9dcdf" stroke-width=".2"/>
<path d="M192.8 159.4h.2v.2h-.2z" fill="#d9dcdf"/>
<path d="M193.4 159.4h75.6M193.4 159.5h75.6" fill="none" stroke="#000" stroke-width=".2"/>
<path d="M192.8 162.7h.2" fill="none" stroke="#d9dcdf" stroke-width=".2"/>
<path d="M192.8 162.7h.2v.2h-.2z" fill="#d9dcdf"/>
<path d="M193.4 162.7h75.6M193.4 162.8h75.6" fill="none" stroke="#000" stroke-width=".2"/>
<path d="M192.8 165.9h.2" fill="none" stroke="#d9dcdf" stroke-width=".2"/>
<path d="M192.8 165.9h.2v.2h-.2z" fill="#d9dcdf"/>
<path d="M235.1 156.3v6.6M235.2 156.3v6.6M193.4 165.9h75.6M193.4 166h75.6" fill="none" stroke="#000" stroke-width=".2"/>
<path d="M192.8 169.2h.2" fill="none" stroke="#d9dcdf" stroke-width=".2"/>
<path d="M192.8 169.2h.2v.2h-.2z" fill="#d9dcdf"/>
<path d="M193.4 169.2h75.6M193.4 169.3h75.6" fill="none" stroke="#000" stroke-width=".2"/>
<path d="M192.8 172.4h.2" fill="none" stroke="#d9dcdf" stroke-width=".2"/>
<path d="M192.8 172.4h.2v.2h-.2z" fill="#d9dcdf"/>
<path d="M193.4 172.4h75.6M193.4 172.5h75.6" fill="none" stroke="#000" stroke-width=".2"/>
<path d="M192.8 175.7h.2" fill="none" stroke="#d9dcdf" stroke-width=".2"/>
<path d="M192.8 175.7h.2v.2h-.2z" fill="#d9dcdf"/>
<path d="M235.2 175.7h33.8M235.2 175.8h33.8" fill="none" stroke="#000" stroke-width=".2"/>
<path d="M192.8 179.1h.3" fill="none" stroke="#d9dcdf" stroke-width=".2"/>
<path d="M192.8 179.1h.3v.2h-.3z" fill="#d9dcdf"/>
<path d="M193.3 148.7v30.6" fill="none" stroke="#000" stroke-width=".3"/>
<path d="M235.1 166.1v12.8M235.2 166.1v12.8" fill="none" stroke="#000" stroke-width=".2"/>
<path d="M246.1 126.9v.2" fill="none" stroke="#d9dcdf" stroke-width=".2"/>
<path d="M246.1 126.9h.1v.2h-.1z" fill="#d9dcdf"/>
<path d="M257 126.9v.2" fill="none" stroke="#d9dcdf" stroke-width=".2"/>
<path d="M257 126.9h.2v.2h-.2z" fill="#d9dcdf"/>
<path d="M193.4 179.1h75.9" fill="none" stroke="#000" stroke-width=".38"/>
<path d="M269.2 149.1v30.2" fill="none" stroke="#000" stroke-width=".3"/>
<path d="M192.8 127h76.5M192.9 126.9v52.4M269.4 126.9h-76.6v52.5" fill="none" stroke="#d9dcdf" stroke-width=".2"/>
<g fill="none" stroke="#000" stroke-width=".2">
<path d="M9.1 9.2h260.6v197h-260.6zM31.6 19.1l2-.3v.6zM31.6 19.1h17.2M31.6 16v16.1M57.4 19.1h17.8M73.2 18.8l2 .3-2 .3zM75.2 16v16.1M29.4 37.3l1 5h-2zM29.4 37.3v6.9h1.4M35.2 21.5v12.2M35.2 24.7l2-.3v.6zM35.2 24.7h22.1"/>
<path d="M46.5 29.3l5-1v2zM46.5 29.3h6.9v1.4M53.4 30.9v.3M53.4 31.4v.3M53.4 31.9v1.4M53.4 33.5v.3M53.4 34v.3M53.4 34.5v1.3M53.4 36.1v.2M53.4 36.6v.2M53.4 37.1v1.3M53.4 38.7v.2"/>
<path d="M53.4 39.2v.2M53.4 39.6v1.4M65.9 24.7h5.7M69.6 24.4l2 .3-2 .3zM71.6 21.5v12.2M72.6 34.7h14.3M74.2 31.1h22.6M77 37.6v6.6h-1.3M77 37.6l1 5.1h-2zM83.7 34.7l.3 2h-.6zM83.7 34.7v7.3M93.6 31.1l.4 2h-.6z"/>
<path d="M93.6 31.1v10.9M128.5 24.3h23.3M133.3 35.8l1 1M133.5 31.5l1.4 1.4M134.3 24.3l2-.3v.6zM134.3 21.1v10.8M138.8 32.3l.4 .5M139.4 31.2l-.9 1M143.8 31.4l-1 .9M148.1 31.5l-.9 1M149.8 24l2 .3-2 .3zM151.8 21.1v10.7"/>
<path d="M152.4 31.8l-.9 .8M152.7 32.7h12.4M152.8 35.8l-1 1M161.9 32.7l.3 1.9h-.6zM161.9 32.7v9.6M31 44.2h.3M31.5 44.2h.3M32 44.2h1.4M33.6 44.2h.3M34.1 44.2h.2M34.6 44.2h1.3M36.2 44.2h.2"/>
<path d="M36.7 44.2h.2M37.1 44.2h1.4M38.7 44.2h.3M39.2 44.2h.3M39.7 44.2h1.4M41.3 44.2h.3M41.8 44.2h.3M42.3 44.2h1.3M43.9 44.2h.2M44.3 44.2h.3M44.9 44.2h1.3M46.4 44.2h.3"/>
<path d="M46.9 44.2h.3M47.4 44.2h1.4M49 44.2h.3M49.5 44.2h.3M50 44.2h1.3M51.6 44.2h.2M52.1 44.2h.2M52.6 44.2h1.3M53.4 41.3v.2M53.4 41.7v.3M53.4 42.2v1.4M53.4 43.8v.3"/>
<path d="M53.4 44.3v.3M53.4 44.8v1.4M53.4 46.4v.3M53.4 46.9v.3M53.4 47.4v1.4M53.4 49v.3M53.4 49.5v.3M53.4 50v1.4M53.4 51.6v.2M53.4 52.1v.2M53.4 52.6v1.3M53.4 54.1v.3"/>
<path d="M53.4 54.7v.2M53.4 55.1v1.4M53.4 56.7v.3M53.4 57.2v.3M53.4 57.7v1.4M53.4 59.3v.3M53.4 59.8v.3M54.1 44.2h.3M54.6 44.2h.3M55.1 44.2h1.4M56.7 44.2h.3M57.2 44.2h.2"/>
<path d="M57.7 44.2h1.4M59.3 44.2h.2M59.8 44.2h.2M60.2 44.2h1.4M61.8 44.2h.3M62.3 44.2h.3M62.8 44.2h1.4M64.4 44.2h.3M64.9 44.2h.3M65.4 44.2h1.4M67 44.2h.3M67.5 44.2h.2"/>
<path d="M68 44.2h1.3M69.6 44.2h.2M70.1 44.2h.2M70.5 44.2h1.4M71.9 57.8l1 2.4-1 .1zM71.9 57.8l1.4 7.4h2.5M72.1 44.2h.3M72.6 56.4h14.3M72.6 44.2h.3M73.1 44.2h1.4M74.7 44.2h.3M75.2 44.2h.3"/>
<path d="M83.4 54.4h.6l-.3 2zM83.7 49.2v7.2M93.4 58h.6l-.4 2zM93.6 49.2v10.8M130.1 48.6h3.2M131.3 48.3l2 .3-2 .3zM133.3 58.3l1 1M133.3 53.8l1 1M133.3 49.3l1 1M133.3 44.8l1 1M133.3 40.3l1 1M134.3 48.6l2-.3v.6z"/>
<path d="M134.5 59.5l.5 .5M138.3 48.6h-4M138.7 58.9l-1.1 1.1M143.3 58.8l-1 1M148 58.6l-1.1 1M152.7 58.5h12.4M152.8 53.8l-1 1M152.8 49.3l-1 1M152.8 58.3l-1.2 1.2M152.8 44.8l-1 1M152.8 40.3l-1 1M152.8 59.7v7.8"/>
<path d="M161.6 56.5h.6l-.3 2zM161.9 55.7v2.8M46.8 61.7l5-1v2zM53.4 60.3v1.4h-6.6M74.2 60h22.6M133.3 64.3l2-.3v.6zM133.3 64.3h5.3M133.3 60.2v7.3M147.2 64.3h5.6M150.8 64l2 .3-2 .3zM22.1 93.8h9.8M22.1 90.6h9.3"/>
<path d="M25 88.6h.5l-.2 2zM25.3 93.8l.2 2h-.5zM25.3 85.7v4.9M25.3 93.8v4M31.6 92.1l.5 .4M32.7 94.1l-1 1M32.8 93.2l.5 .5M32.8 98.4l-.9 1M34.7 90.6l1 1M37.2 96.9h14.1M39.2 90.6l1 1M40 91.8h.7l-.3 2z"/>
<path d="M40.4 87.5v6.3M40.4 96.9v4M40.4 96.9l.3 2h-.7zM43.6 90.6l1.1 1M48.1 90.6l1 1M48.3 85.7h4M50.3 85.4l2 .3-2 .3zM52.3 82.5v13.4M52.6 90.6l1 1M54.5 85.7l2-.3v.6zM54.5 85.7h2M54.5 82.5v13.4"/>
<path d="M57.1 90.6l1 1M61.6 90.6l1 1M66.1 90.6l1 1M70.6 90.6l1 1M73.4 93.4l.4 .4M74.5 92.7l-.3 .3M75 96.6l-1 1.1M75.4 91.9h11.5M83.7 91.9l.3 2.1h-.6zM83.7 86.7v23.4M104.3 97.6h21M107.5 97.6l.3 2h-.6z"/>
<path d="M107.5 97.6v13.5M122.4 88.2l2.1-.3v.6zM122.4 88.2h12M122.4 85v15.5M126.3 90.7v5.9M126.3 93.9l2-.3v.5zM126.3 93.9h16.3M151.2 93.9h7.4M156.6 93.6l2 .3-2 .2zM158.6 90.7v5.9M160.4 87.9l2.1 .3-2.1 .3zM162.5 88.2h-19.5"/>
<path d="M162.5 85v15.5M20.4 109.1h11.9M20.4 106.8h18.2M23.3 104.8h.6l-.3 2zM23.6 102.8v4M23.6 109.1v5M23.6 109.1l.3 2h-.6zM33 102.8l-1 1M33.1 107.1l-.9 1M33.2 110v8.9M33.2 115.7l2-.3v.6zM33.2 115.7h8.7"/>
<path d="M35.7 109.1l-1 1M40.2 109.1l-1 1M44.7 109.1l-1.1 1M49.1 109.1l-1 1M53.6 109.1l-1 1M58.1 109.1l-1 1M62.6 109.1l-1 1M64.9 115.7h8.7M67.1 109.1l-1 1M71.6 109.1l-1 1M71.6 115.4l2 .3-2 .3zM73.6 110v8.9"/>
<path d="M74.7 105.9l-1 1.1M74.8 110.1h12.1M74.9 101.3l-1.1 1M83.4 108.1h.6l-.3 2zM107.5 118.3v4.8M114 101.5h7.5M114 119.2h7.5M116.9 117.2h.6l-.3 2zM117.2 101.5l.3 2h-.6zM117.2 101.5v2.8M117.2 111.5v7.7M129.9 119v11.5"/>
<path d="M155 119h.1M155.3 118.8l1 1.8-.6 .2zM155.3 118.8l4.9 13.8h2.4M156 118h14.7M156 102.7h14.7M159.3 119.7l3.1 3.6h2.4M159.3 119.7l1.5 1.3-.4 .4zM167.2 116h.7l-.4 2zM167.5 102.7l.4 2h-.7zM167.5 102.7v4.1M167.5 113.9v4.1M104.3 123.1h21"/>
<path d="M107.2 121.1h.6l-.3 2zM129.9 127.3l2-.3v.6zM129.9 127.3h8.3M146.8 127.3h8.2M153 127l2 .3-2 .3zM155 120.4v10.1M25 151.8h9M28.2 151.8v10.2M28.2 151.8l.3 2h-.6zM33.6 147.2l2-.3v.6zM33.6 147.2h16.9M33.6 144v8.1"/>
<path d="M43 159l2.1 2.7h2.4M43 159l1.4 1.4-.4 .4zM59.1 147.2h16.8M68.3 158h15.8M73.9 146.9l2 .3-2 .3zM75.9 144v8.1M80.9 158v4M80.9 158l.3 2h-.6zM123 152.9h10.7M126.2 152.9l.3 2h-.6zM126.2 152.9v10.4M134.4 142.7v9.4"/>
<path d="M134.4 145.9l2-.3v.6zM134.4 145.9h16.5M143 158.5l2.7 1.3h2.4M143 158.5l1.9 .6-.2 .5zM168 158h16.3M172.5 145.6l2 .3-2 .3zM174.5 145.9h-15M174.5 142.7v9.4M181.1 158v4M181.1 158l.3 2h-.6zM25 179.5h9M27.9 177.5h.6l-.3 2z"/>
<path d="M28.2 169.2v10.3M42.2 174.2v13.5M67.3 175.3v12.4M67.8 173.8l6.1 17h3.8M67.8 173.8l1.4 2.2-1 .3zM68.3 173.2h15.8M73.7 177.5l2.5 .2-.2 .9zM73.7 177.5l5.4 1.4h2.5M80.6 171.2h.6l-.3 2zM80.9 169.2v4M123 178.4h10.7M125.9 176.4h.6l-.3 2z"/>
<path d="M126.2 170.5v7.9M141.9 165.9v6.3M141.9 169.1l2-.3v.6zM141.9 169.1h8.2M158.7 169.1h8.3M165 168.8l2 .3-2 .3zM167 165.9v6.3M168 173.2h16.3M172.5 177.3l-1.1 7.4h-3M172.5 177.3l.1 2.6-1-.2zM180.8 171.2h.6l-.3 2zM181.1 169.2v4"/>
<path d="M269.7 179.7h-76.7v26.5M42.2 184.5l2-.3v.6zM50.5 184.5h-8.3M59.1 184.5h8.2M65.3 184.2l2 .3-2 .3zM193 196.1h-19.3v10.1"/>
</g>
<g fill="#000" stroke="#000" stroke-width=".2">
<path d="M31.6 19.1l2-.3v.6zM73.2 18.8l2 .3-2 .3zM35.2 24.7l2-.3v.6zM46.5 29.3l5-1v2zM69.6 24.4l2 .3-2 .3zM83.7 34.7l.3 2h-.6zM93.6 31.1l.4 2h-.6zM134.3 24.3l2-.3v.6zM149.8 24l2 .3-2 .3zM161.9 32.7l.3 1.9h-.6zM29.4 37.3l1 5h-2zM77 37.6l1 5.1h-2z"/>
<path d="M83.4 54.4h.6l-.3 2zM93.4 58h.6l-.4 2zM131.3 48.3l2 .3-2 .3zM134.3 48.6l2-.3v.6zM161.6 56.5h.6l-.3 2zM46.8 61.7l5-1v2zM71.9 57.8l1 2.4-1 .1zM133.3 64.3l2-.3v.6zM150.8 64l2 .3-2 .3zM25 88.6h.5l-.2 2zM25.3 93.8l.2 2h-.5zM40 91.8h.7l-.3 2z"/>
<path d="M40.4 96.9l.3 2h-.7zM50.3 85.4l2 .3-2 .3zM54.5 85.7l2-.3v.6zM83.7 91.9l.3 2.1h-.6zM107.5 97.6l.3 2h-.6zM122.4 88.2l2.1-.3v.6zM126.3 93.9l2-.3v.5zM156.6 93.6l2 .3-2 .2zM160.4 87.9l2.1 .3-2.1 .3zM23.3 104.8h.6l-.3 2zM23.6 109.1l.3 2h-.6zM33.2 115.7l2-.3v.6z"/>
<path d="M71.6 115.4l2 .3-2 .3zM83.4 108.1h.6l-.3 2zM116.9 117.2h.6l-.3 2zM117.2 101.5l.3 2h-.6zM167.2 116h.7l-.4 2zM167.5 102.7l.4 2h-.7zM107.2 121.1h.6l-.3 2zM129.9 127.3l2-.3v.6zM153 127l2 .3-2 .3zM155.3 118.8l1 1.8-.6 .2zM159.3 119.7l1.5 1.3-.4 .4zM28.2 151.8l.3 2h-.6z"/>
<path d="M33.6 147.2l2-.3v.6zM73.9 146.9l2 .3-2 .3zM80.9 158l.3 2h-.6zM126.2 152.9l.3 2h-.6zM134.4 145.9l2-.3v.6zM143 158.5l1.9 .6-.2 .5zM172.5 145.6l2 .3-2 .3zM181.1 158l.3 2h-.6zM27.9 177.5h.6l-.3 2zM43 159l1.4 1.4-.4 .4zM67.8 173.8l1.4 2.2-1 .3zM73.7 177.5l2.5 .2-.2 .9z"/>
<path d="M80.6 171.2h.6l-.3 2zM125.9 176.4h.6l-.3 2zM141.9 169.1l2-.3v.6zM165 168.8l2 .3-2 .3zM172.5 177.3l.1 2.6-1-.2zM180.8 171.2h.6l-.3 2zM42.2 184.5l2-.3v.6zM65.3 184.2l2 .3-2 .3z"/>
</g>
<text font-size="7" x="227.4" y="199.5">1591XXL</text>
<g font-size="3.5">
<text x="54.3" y="30.3">B</text>
<text x="75.7" y="47.7">A</text>
<text x="28.2" y="48.2">A</text>
<text x="54.6" y="63.1">B</text>
<text x="132.1" y="71.7">SECTION B-B</text>
<text x="134.9" y="75.7">END VIEW</text>
<text x="44.5" y="80.9">TOP VIEW</text>
<text x="42.7" y="125.4">SECTION A-A</text>
<text x="45.1" y="129.4">SIDE VIEW</text>
<text x="45.3" y="195.7">INSIDE BOX</text>
<text x="145.4" y="193.8">INSIDE LID</text>
</g>
<g font-size="3.1">
<text x="228" y="130.9">NOTE</text>
<text x="221.6" y="152.1">PART NUMBERS</text>
<text x="265.5" y="193.2">®</text>
</g>
<g font-size="2.8">
<text x="49.6" y="18.4">87.08</text>
<text x="49.6" y="21.4">[3.43]</text>
<text x="58.1" y="23.9">72.70</text>
<text x="118.9" y="20.4">35.00</text>
<text x="118.9" y="23.5">[1.38]</text>
<text x="58.1" y="26.9">[2.86]</text>
<text x="117.8" y="27.1">INSIDE</text>
<text x="117.1" y="30.2">HEIGHT</text>
<text x="80.2" y="44.8">43.50</text>
<text x="80.2" y="47.8">[1.71]</text>
<text x="90.2" y="44.8">57.88</text>
<text x="90.2" y="47.8">[2.28]</text>
<text x="118.6" y="44.7">2.00</text>
<text x="118.6" y="47.8">[.08]</text>
<text x="158.5" y="45.1">51.65</text>
<text x="117.1" y="51.4">WALL</text>
<text x="157.3" y="51.7">INSIDE</text>
<text x="158.5" y="48.2">[2.03]</text>
<text x="113.3" y="54.5">THICKNESS</text>
<text x="157.4" y="54.9">WIDTH</text>
<text x="76.6" y="64.6">M3-0.5 X10mm</text>
<text x="139.4" y="63.5">39.00</text>
<text x="76.6" y="67.7">MACHINE SCREW</text>
<text x="139.4" y="66.5">[1.54]</text>
<text x="22.6" y="78.3">6.50</text>
<text x="22.6" y="81.3">[.26]</text>
<text x="37.7" y="83.1">6.10</text>
<text x="80.2" y="79.2">36.25</text>
<text x="80.2" y="82.3">[1.43]</text>
<text x="17.4" y="84.9">LID HEIGHT</text>
<text x="37.7" y="86.2">[.24]</text>
<text x="57.3" y="84.9">4.34</text>
<text x="57.3" y="88">[.17]</text>
<text x="75.1" y="85.9">BOX HEIGHT</text>
<text x="135.2" y="87.4">80.00</text>
<text x="135.2" y="90.4">[3.15]</text>
<text x="143.4" y="93.1">64.50</text>
<text x="143.4" y="96.1">[2.54]</text>
<text x="113.7" y="107.1">35.50</text>
<text x="49.9" y="113.4">80.85</text>
<text x="104" y="113.9">51.00</text>
<text x="113.7" y="110.1">[1.40]</text>
<text x="164" y="109.6">30.50</text>
<text x="164" y="112.6">[1.20]</text>
<text x="20.9" y="116.9">4.50</text>
<text x="20.9" y="119.9">[.18]</text>
<text x="49.9" y="116.4">[3.18]</text>
<text x="104" y="117">[2.01]</text>
<text x="42.7" y="120">INSIDE LENGTH</text>
<text x="165.6" y="122.5">R4.00</text>
<text x="166.6" y="125.6">[.16]</text>
<text x="139" y="126.5">50.20</text>
<text x="139" y="129.6">[1.98]</text>
<text x="164.5" y="135.5">[.14]</text>
<text x="51.3" y="146.3">84.61</text>
<text x="51.3" y="149.4">[3.33]</text>
<text x="151.7" y="145.1">80.20</text>
<text x="151.7" y="148.2">[3.16]</text>
<text x="24.7" y="164.8">55.41</text>
<text x="24.7" y="167.9">[2.18]</text>
<text x="49.4" y="164.5">[.20]</text>
<text x="77.4" y="164.8">30.50</text>
<text x="77.4" y="167.9">[1.20]</text>
<text x="122.7" y="166.1">51.00</text>
<text x="150" y="162.7">[.20]</text>
<text x="177.6" y="164.8">30.50</text>
<text x="177.6" y="167.9">[1.20]</text>
<text x="122.7" y="169.1">[2.01]</text>
<text x="150.9" y="168.3">50.20</text>
<text x="150.9" y="171.3">[1.98]</text>
<text x="82.4" y="176.8">M3-0.5</text>
<text x="82.4" y="179.9">BRASS INSERTS</text>
<text x="51.3" y="183.7">50.20</text>
<text x="82.4" y="183.1">INSTALLED</text>
<text x="147.2" y="183.9">4X ⌀3.50 THRU</text>
<text x="51.3" y="186.7">[1.98]</text>
<text x="78.5" y="188.6">BOX AND LID PCB POSTS</text>
<text x="78.5" y="191.7">ACCEPT #4 X1/4&quot;</text>
<text x="78.5" y="194.9">SELF-TAPPING SCREW</text>
<text x="174.7" y="198.7">Dimensions:</text>
<text x="174.7" y="201.9">mm</text>
<text x="174.7" y="205">[inches]</text>
<text x="225.6" y="205.4">www.hammondmfg.com</text>
</g>
<g font-size="2.6">
<text x="163.4" y="131.5">⌀3.50</text>
<text x="48.3" y="160.6">⌀5.00</text>
<text x="148.9" y="158.7">⌀5.00</text>
<text x="147.1" y="187.4">⌵ ⌀6.00 X 82°</text>
</g>
<g font-size="2.5" fill="#3a51a2">
<text x="194" y="117.3">Enclosures can be Factory Modified ( Milling, Drilling, Printing etc.)</text>
<text x="194" y="120.2">Contact Factory</text>
<text x="194" y="123">Solid models of this enclosure available in STEP or IGES.</text>
<text x="216.6" y="120.2">mjm@hammondmfg.com for quotes</text>
</g>
<g font-size="2.5">
<text x="193.7" y="134.7">Purchased assembly includes box, lid, 4 cover screws and installed brass inserts.</text>
<text x="193.7" y="137.9">Enclosure molded from FRABS UL 94-V0 Plastic.</text>
<text x="193.7" y="141.2">Other materials / colours available consult factory.</text>
<text x="207.2" y="144.5">Recommended Torque : (43-50) Ozf.in / (30-35) cN.m</text>
<text x="193.7" y="158.6">Black Textured Enclosure</text>
<text x="193.7" y="161.8">Gray Textured Enclosure</text>
<text x="235.5" y="161.8">1591XXLGY</text>
<text x="235.5" y="158.6">1591XXLBK</text>
<text x="193.7" y="168.3">Black Cover Screws [M3-0.5 X 10mm]</text>
<text x="193.7" y="171.6">Plated Cover Screws [M3-0.5 X 10mm]</text>
<text x="235.5" y="168.3">1591MS100BK (Pkg 100)</text>
<text x="235.5" y="171.6">1591MS100 (Pkg 100)</text>
<text x="193.7" y="174.9">P.C. Board Screws</text>
<text x="193.7" y="178.1">[#4 x 1/4&quot; self-tapping (6.4mm)]</text>
<text x="235.5" y="178.1">1593ATS100 (Pkg 100)</text>
<text x="235.5" y="174.9">1593ATS50 (Pkg 50)</text>
</g>
<g font-size="2.5" fill="#fff">
<text x="222.5" y="155.4">1591XXL Enclosure</text>
<text x="224.4" y="165.2">ACCESSORIES</text>
</g>
<g font-size="2.1">
<text x="123.4" y="109.4">MAX SIZE PCB. FITS IN BOX OR IN LID</text>
<text x="125.1" y="111.8">NOT SUPPLIED WITH ENCLOSURE</text>
</g>
<g font-size="1.7" fill="#3a51a2">
<text x="194" y="125.2">(Part number and text placement/orientation on our products are subject to change,</text>
<text x="194" y="127.1">we do not recommend using them as a locating reference for modification purposes)</text>
</g>
</svg>
